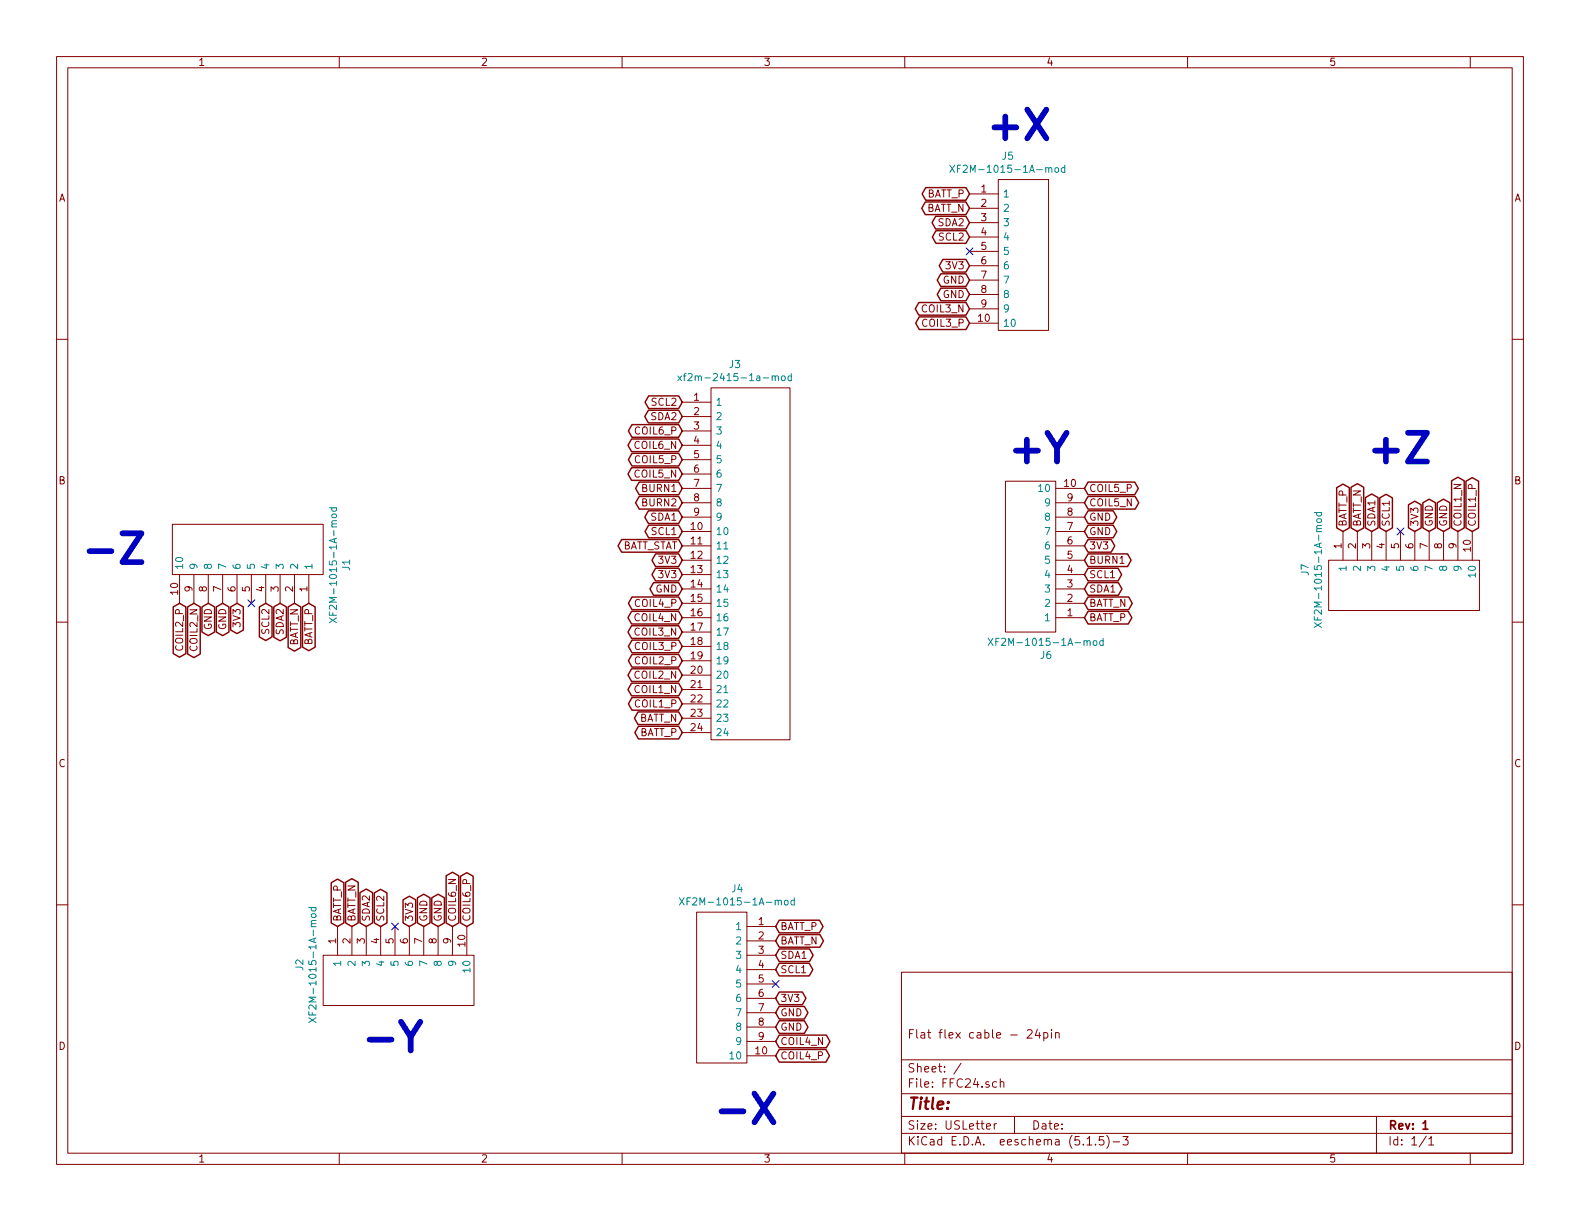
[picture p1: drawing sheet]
<svg xmlns="http://www.w3.org/2000/svg" width="279mm" height="216mm" viewBox="0 0 279 216" stroke-linecap="round" stroke-linejoin="round" font-family="sans-serif">
<g fill="none" stroke="#840000" stroke-width=".18">
<path d="M10 10h259.4v195.9h-259.4zM12 12h255.4v191.9h-255.4zM60 10v2M110 10v2M160 10v2M210 10v2M260 10v2M171.4 34.3h5.1M171.4 36.8h5.1M171.4 39.4h5.1M176.5 31.8h8.9v26.6h-8.9zM10 60h2"/>
<path d="M171.4 57.2h5.1M171.4 41.9h5.1M171.4 44.5h5.1M171.4 47h5.1M171.4 49.5h5.1M171.4 52.1h5.1M171.4 54.6h5.1M267.4 60h2M120.6 71.1h5.1M120.6 73.7h5.1M120.6 76.2h5.1M120.6 78.7h5.1"/>
<path d="M125.7 68.6h14v62.2h-14zM30.5 92.7h26.6v8.9h-26.6zM120.6 86.4h5.1M120.6 99.1h5.1M120.6 96.5h5.1M120.6 94h5.1M120.6 91.4h5.1M120.6 88.9h5.1M120.6 81.3h5.1M120.6 83.8h5.1M177.8 85.1h8.9v26.7h-8.9zM186.7 86.4h5.1"/>
<path d="M186.7 99.1h5.1M186.7 96.5h5.1M186.7 94h5.1M186.7 91.4h5.1M186.7 88.9h5.1M234.9 99.1h26.7v8.9h-26.7zM237.5 94v5.1M240 94v5.1M242.6 94v5.1M245.1 94v5.1M247.6 94v5.1M250.2 94v5.1"/>
<path d="M252.7 94v5.1M255.3 94v5.1M257.8 94v5.1M260.3 94v5.1M10 110h2M31.7 101.6v5.1M34.3 101.6v5.1M36.8 101.6v5.1M39.4 101.6v5.1M41.9 101.6v5.1M44.4 101.6v5.1M47 101.6v5.1"/>
<path d="M49.5 101.6v5.1M52.1 101.6v5.1M54.6 101.6v5.1M120.6 109.2h5.1M120.6 106.7h5.1M120.6 104.1h5.1M120.6 101.6h5.1M120.6 111.8h5.1M120.6 114.3h5.1M120.6 116.8h5.1M120.6 119.4h5.1M186.7 109.2h5.1"/>
<path d="M186.7 106.7h5.1M186.7 104.1h5.1M186.7 101.6h5.1M267.4 110h2M120.6 121.9h5.1M120.6 124.5h5.1M120.6 127h5.1M120.6 129.5h5.1M10 160h2M267.4 160h2M57.1 168.9h26.7v8.9h-26.7zM59.7 163.8v5.1"/>
<path d="M62.2 163.8v5.1M64.8 163.8v5.1M67.3 163.8v5.1M69.8 163.8v5.1M72.4 163.8v5.1M74.9 163.8v5.1M77.5 163.8v5.1M80 163.8v5.1M82.5 163.8v5.1M123.2 161.3h8.9v26.7h-8.9zM132.1 163.8h5.1M132.1 166.4h5.1"/>
<path d="M132.1 168.9h5.1M132.1 171.5h5.1M132.1 174h5.1M132.1 176.5h5.1M132.1 179.1h5.1M159.4 171.9h108v32h-108zM132.1 186.7h5.1M132.1 181.6h5.1M132.1 184.2h5.1M159.4 197.4h108M159.4 193.4h108M159.4 187.4h108"/>
<path d="M170 188l-1.3 1.9M174.4 199.2l.8-.2-.1-.2-.4-.1-.3 .2 .1 .7h.6M175.8 198.7v1M176.2 198.7l-.3 .1-.1 .2M176.2 191.3h-.4l-.3 .2 .1 .6 .2 .2 .4-.1M176.9 191.4l.2-.1h.3l.1 1M176.9 190.8v1.5M179.4 197.4v3M181.7 182.2l.2-.1h.3l.2 .1 .1 .3-.9 1.1h.9M183.4 182l-.3 1.1h.9M183.8 182.6v1M184.6 182.7l.4-.1 .3 .3-.1 .6h-.6"/>
<path d="M184.6 182.6v1.5M186 182.1v.1M186 182.6v1M186.7 182.7a.37 .37 0 0 1 .6 .1v.8M186.7 182.6v1M243.4 197.4v6.5M60 203.9v2M110 203.9v2M159.4 200.4h108M160 203.9v2M192.2 201.4l.5-.4v1.5M192.2 202.5h.9"/>
<path d="M193.7 202.3v.2M195.1 201h-.7v.7l.2-.2 .5 .1 .1 .2-.1 .5-.2 .2-.5-.2M195.7 200.8a1.71 1.71 0 0 1 0 2.2M196.8 201.9h1.2M198.6 201h.9l-.5 .5 .4 .2v.6l-.2 .2-.6-.2M210 203.9v2M252.2 200.9l-1.2 1.9M252.7 201.4l.4-.4v1.5M252.7 202.5h.8M260 203.9v2"/>
</g>
<path d="M251.6 198.6l.5-.4v1.5M251.6 199.7h.9" fill="none" stroke="#840000" stroke-width=".3"/>
<g fill="none" stroke="#008484" stroke-width=".18">
<path d="M168 29.2l.8 1.3M168.8 29.2l-.8 1.3M169.3 29.8h.4M169.9 29.2h-.6v1.3M186.6 29.8l.2-.2 .3 .1 .1 .2-.1 .5-.3 .1-.2-.1zM188.3 29.7l-.4-.1-.2 .3 .1 .5h.5M188.3 29.2v1.3M119.9 66.5l.6 .8M120.5 66.5l-.6 .8M120.8 66.5h.5M121.3 66l-.3 .2v1.1M121.7 66.2l.4-.2 .3 .2v.2v.2l-.8 .7h.8"/>
<path d="M138.3 66.5h.3l.3 .2-.2 .6h-.3l-.2-.2zM139.9 66.5h-.3l-.3 .2 .1 .6h.5M139.9 66v1.3M58.2 89.8h1.3M58.7 91l.2-.1h.5l.1 .2v.3l-.2 .1h-.5l-.1-.2zM58.7 89.8v.3l.2 .3 .6-.1v-.5M232.4 90.6h1.3M232.9 91.8l.2-.1 .5 .1 .1 .1-.1 .4-.1 .1-.5-.1-.2-.2zM232.9 90.6l-.1 .4 .3 .2 .5-.1v-.5M58.2 108.2v.6h1.3M58.2 109.3l1.3 .8M58.9 108.4v.4"/>
<path d="M59.5 109.3l-1.3 .8M174.8 112.9l.8 1.2M175.6 112.9l-.8 1.2M176.1 113.5h.4M176.7 112.9h-.6v1.2M193.4 113.4l.2-.1h.3l.1 .2-.1 .6h-.3l-.2-.1zM195.1 113.3h-.4l-.2 .2 .1 .6h.5M195.1 112.9v1.2M232.4 109v.6h1.3M232.4 110.1l1.3 .8M233 109.2v.4M233.7 110.1l-1.3 .8"/>
<path d="M120.1 158.8l.9 1.2M121 158.8l-.9 1.2M121.5 159.4h.4M122.1 158.8h-.6v1.2M138.8 159.3l.2-.1h.3l.1 .2-.1 .6h-.3l-.2-.1zM140.5 159.2h-.4l-.2 .2 .1 .6h.5M140.5 158.8v1.2M54.6 178.9v.6h1.3M54.6 180l1.3 .8M54.6 160.5h1.3M55.1 161.7l.2-.1h.5l.1 .2-.1 .3-.1 .1h-.5l-.2-.2zM55.1 160.5l-.1 .3 .3 .3 .5-.1v-.5"/>
<path d="M55.2 179v.5M55.9 180l-1.3 .8"/>
</g>
<g fill="none" stroke="#840000" stroke-width=".25">
<path d="M163.6 35.7h7.2l.6 1.1-.6 1.1h-7.2l-.6-1.1zM163.7 33.2h7.1l.6 1.1-.6 1.1h-7.1l-.6-1.1zM165.5 38.3h5.3l.6 1.1-.6 1.1h-5.3l-.7-1.1zM162.5 53.5h8.3l.6 1.1-.6 1.1h-8.3l-.7-1.1zM162.6 56h8.2l.6 1.2-.6 1.1h-8.2l-.7-1.1zM165.5 40.8h5.3l.6 1.1-.6 1.1h-5.3l-.6-1.1zM166.4 51h4.4l.6 1.1-.6 1.1h-4.4l-.7-1.1zM166.4 48.4h4.4l.6 1.1-.6 1.1h-4.4l-.7-1.1zM166.7 45.9h4.1l.6 1.1-.6 1.1h-4.1l-.6-1.1zM111.7 77.6h8.3l.6 1.1-.6 1.2h-8.3l-.7-1.2zM111.8 75.1h8.2l.6 1.1-.6 1.1h-8.2l-.7-1.1zM114.7 72.5h5.3l.6 1.2-.6 1.1h-5.3l-.7-1.1z"/>
<path d="M114.7 70h5.3l.6 1.1-.6 1.1h-5.3l-.6-1.1zM109.9 95.4h10.1l.6 1.1-.6 1.1h-10.1l-.6-1.1zM111.7 82.7h8.3l.6 1.1-.6 1.1h-8.3l-.7-1.1zM111.8 80.2h8.2l.6 1.1-.6 1.1h-8.2l-.7-1.1zM113 85.2h7l.6 1.2-.6 1.1h-7l-.6-1.1zM113 87.8h7l.6 1.1-.6 1.1h-7l-.6-1.1zM114.7 90.3h5.3l.6 1.1-.6 1.2h-5.3l-.7-1.2zM114.7 92.9h5.3l.6 1.1-.6 1.1h-5.3l-.6-1.1zM115.9 97.9h4.1l.6 1.2-.6 1.1h-4.1l-.6-1.1zM192.4 85.2h8.3l.6 1.2-.6 1.1h-8.3l-.6-1.1zM192.4 87.8h8.3l.7 1.1-.7 1.1h-8.3l-.6-1.1zM192.4 90.3h4.4l.7 1.1-.7 1.2h-4.4l-.6-1.2z"/>
<path d="M192.4 92.9h4.4l.7 1.1-.7 1.1h-4.4l-.6-1.1zM192.4 95.4h4.1l.6 1.1-.6 1.1h-4.1l-.6-1.1zM192.4 97.9h7l.6 1.2-.6 1.1h-7l-.6-1.1zM236.4 86.2l1.1-.6 1.1 .6v7.1l-1.1 .7-1.1-.7zM238.9 86.2l1.1-.7 1.1 .7v7.1l-1.1 .7-1.1-.7zM241.5 88l1.1-.6 1.1 .6v5.3l-1.1 .7-1.1-.7zM244 88l1.1-.6 1.1 .6v5.3l-1.1 .7-1.1-.7zM249.1 89.3l1.1-.7 1.1 .7v4l-1.1 .7-1.1-.7zM251.6 88.9l1.1-.6 1.1 .6v4.4l-1.1 .7-1.1-.7zM254.2 88.9l1.1-.6 1.1 .6v4.4l-1.1 .7-1.1-.7zM256.7 85l1.1-.6 1.1 .6v8.3l-1.1 .7-1.1-.7zM259.2 85.1l1.1-.6 1.2 .6v8.2l-1.2 .7-1.1-.7z"/>
<path d="M30.6 107.3l1.1-.6 1.2 .6v8.3l-1.2 .6-1.1-.6zM33.2 107.3l1.1-.6 1.1 .6v8.3l-1.1 .7-1.1-.7zM35.7 107.3l1.1-.6 1.1 .6v4.5l-1.1 .6-1.1-.6zM38.3 107.3l1.1-.6 1.1 .6v4.5l-1.1 .6-1.1-.6zM40.8 107.3l1.1-.6 1.1 .6v4.1l-1.1 .6-1.1-.6zM45.9 107.3l1.1-.6 1.1 .6v5.3l-1.1 .7-1.1-.7zM48.4 107.3l1.1-.6 1.1 .6v5.4l-1.1 .6-1.1-.6zM51 107.3l1.1-.6 1.1 .6v7.2l-1.1 .6-1.1-.6zM53.5 107.3l1.1-.6 1.1 .6v7.1l-1.1 .7-1.1-.7zM111.7 118.3h8.3l.6 1.1-.6 1.1h-8.3l-.7-1.1zM111.7 110.6h8.3l.6 1.2-.6 1.1h-8.3l-.7-1.1zM111.7 108.1h8.3l.6 1.1-.6 1.1h-8.3l-.7-1.1z"/>
<path d="M111.8 105.6h8.2l.6 1.1-.6 1.1h-8.2l-.7-1.1zM111.8 115.7h8.2l.6 1.1-.6 1.2h-8.2l-.7-1.2zM111.8 113.2h8.2l.6 1.1-.6 1.1h-8.2l-.7-1.1zM115.6 103h4.4l.6 1.1-.6 1.2h-4.4l-.7-1.2zM115.9 100.5h4.1l.6 1.1-.6 1.1h-4.1l-.6-1.1zM192.4 100.5h5.3l.6 1.1-.6 1.1h-5.3l-.6-1.1zM192.4 105.6h7.2l.6 1.1-.6 1.1h-7.2l-.6-1.1zM192.4 108.1h7.1l.7 1.1-.7 1.1h-7.1l-.6-1.1zM192.4 103h5.4l.6 1.1-.6 1.2h-5.4l-.6-1.2zM111.7 120.8h8.3l.6 1.1-.6 1.1h-8.3l-.7-1.1zM111.8 123.3h8.2l.6 1.2-.6 1.1h-8.2l-.7-1.1zM112.8 125.9h7.2l.6 1.1-.6 1.1h-7.2l-.6-1.1z"/>
<path d="M112.9 128.4h7.1l.6 1.1-.6 1.2h-7.1l-.6-1.2zM58.6 156.1l1.1-.7 1.1 .7v7.1l-1.1 .6-1.1-.6zM61.1 156l1.1-.6 1.1 .6v7.2l-1.1 .6-1.1-.6zM63.7 157.8l1.1-.6 1.1 .6v5.4l-1.1 .6-1.1-.6zM66.2 157.9l1.1-.6 1.1 .6v5.3l-1.1 .6-1.1-.6zM71.3 159.1l1.1-.6 1.1 .6v4.1l-1.1 .6-1.1-.6zM73.8 158.8l1.1-.7 1.1 .7v4.4l-1.1 .6-1.1-.6zM76.4 158.8l1.1-.7 1.1 .7v4.4l-1.1 .6-1.1-.6zM78.9 154.9l1.1-.7 1.1 .7v8.3l-1.1 .6-1.1-.6zM81.4 154.9l1.1-.6 1.2 .6v8.3l-1.2 .6-1.1-.6zM137.8 178h4.4l.7 1.1-.7 1.1h-4.4l-.6-1.1zM137.8 175.4h4.1l.6 1.1-.6 1.1h-4.1l-.6-1.1z"/>
<path d="M137.8 170.3h5.3l.6 1.2-.6 1.1h-5.3l-.6-1.1zM137.8 167.8h5.4l.6 1.1-.6 1.1h-5.4l-.6-1.1zM137.8 165.3h7.2l.6 1.1-.6 1.1h-7.2l-.6-1.1zM137.8 162.7h7.1l.6 1.1-.6 1.1h-7.1l-.6-1.1zM137.8 183h8.3l.7 1.2-.7 1.1h-8.3l-.6-1.1zM137.8 185.6h8.2l.7 1.1-.7 1.1h-8.2l-.6-1.1zM137.8 180.5h4.4l.7 1.1-.7 1.1h-4.4l-.6-1.1z"/>
</g>
<path d="M249 76.5h3.3l-3.3 5.1h3.3M15.8 97.5h3.9M21.6 94.3h3.4l-3.4 5.1h3.4M70.9 180.7l1.7 2.6 1.7-2.6M127.6 196.5h3.9M133.4 193.4l3.4 5.1M136.8 193.4l-3.4 5.1" fill="none" stroke="#0000c2" stroke-width="1"/>
<path d="M170.8 43.8l1.3 1.3M172.1 43.8l-1.3 1.3M247 93.4l1.3 1.2M248.3 93.4l-1.3 1.2M43.8 106.1l1.3 1.2M45.1 106.1l-1.3 1.2M69.2 163.2l1.3 1.2M70.5 163.2l-1.3 1.2M136.6 173.4l1.2 1.2M137.8 173.4l-1.2 1.2" fill="none" stroke="#000084" stroke-width=".18"/>
<g font-size="7.1" fill="#0000c2">
<text x="174" y="24.7">+X</text>
<text x="177.8" y="81.9">+Y</text>
<text x="241.3" y="81.9">+Z</text>
<text x="63.5" y="186">-Y</text>
</g>
<text font-size="2.8" fill="#840000" x="160.4" y="196.2">Title:</text>
<g font-size="2.1" fill="#840000">
<text x="160.4" y="183.6">Flat flex cable - 24pin</text>
<text x="160.4" y="189.6">Sheet: /</text>
<text x="160.4" y="192.3">File: FFC24.sch</text>
<text x="160.4" y="202.5">KiCad E.D.A. eeschema (5.1.5)-3</text>
<text x="160.4" y="199.7">Size: USLetter</text>
<text x="182.4" y="199.7">Date:</text>
<text x="245.4" y="199.7">Rev: 1</text>
<text x="245.4" y="202.5">Id: 1/1</text>
</g>
<g font-size="1.8" fill="#840000">
<text x="35" y="11.6">1</text>
<text x="85" y="11.6">2</text>
<text x="135" y="11.6">3</text>
<text x="185" y="11.6">4</text>
<text x="235" y="11.6">5</text>
<text x="10.4" y="35.6">A</text>
<text x="163.8" y="34.9">BATT_P</text>
<text x="173.5" y="34">1</text>
<text x="267.8" y="35.6">A</text>
<text x="163.7" y="37.5">BATT_N</text>
<text x="165.9" y="40">SDA2</text>
<text x="173.5" y="36.6">2</text>
<text x="173.5" y="39.1">3</text>
<text x="173.5" y="41.7">4</text>
<text x="166.1" y="42.5">SCL2</text>
<text x="167.5" y="47.6">3V3</text>
<text x="173.5" y="44.2">5</text>
<text x="173.5" y="46.7">6</text>
<text x="166.7" y="52.7">GND</text>
<text x="166.7" y="50.2">GND</text>
<text x="173.5" y="49.3">7</text>
<text x="173.5" y="51.8">8</text>
<text x="163.2" y="55.2">COIL3_N</text>
<text x="163.3" y="57.8">COIL3_P</text>
<text x="173" y="56.9">10</text>
<text x="173.5" y="54.4">9</text>
<text x="115.3" y="71.8">SCL2</text>
<text x="122.7" y="70.9">1</text>
<text x="112.5" y="76.8">COIL6_P</text>
<text x="115.1" y="74.3">SDA2</text>
<text x="122.7" y="73.4">2</text>
<text x="122.7" y="75.9">3</text>
<text x="112.4" y="79.4">COIL6_N</text>
<text x="112.5" y="81.9">COIL5_P</text>
<text x="122.7" y="78.5">4</text>
<text x="122.7" y="81">5</text>
<text x="122.7" y="83.6">6</text>
<text x="10.4" y="85.6">B</text>
<text x="112.4" y="84.5">COIL5_N</text>
<text x="113.8" y="87">BURN1</text>
<text x="113.8" y="89.5">BURN2</text>
<text x="122.7" y="86.1">7</text>
<text x="122.7" y="88.6">8</text>
<text x="188.3" y="86.1">10</text>
<text x="188.7" y="88.6">9</text>
<text x="192.6" y="87">COIL5_P</text>
<text x="192.6" y="89.5">COIL5_N</text>
<text x="267.8" y="85.6">B</text>
<text x="115.1" y="92.1">SDA1</text>
<text x="115.3" y="94.6">SCL1</text>
<text x="122.2" y="93.7">10</text>
<text x="122.7" y="91.2">9</text>
<text x="188.7" y="93.7">7</text>
<text x="188.7" y="91.2">8</text>
<text x="192.6" y="92.1">GND</text>
<text x="192.6" y="94.6">GND</text>
<text x="238.1" y="93.2" transform="rotate(-90 238.1 93.2)">BATT_P</text>
<text x="240.7" y="93.2" transform="rotate(-90 240.7 93.2)">BATT_N</text>
<text x="243.2" y="93.2" transform="rotate(-90 243.2 93.2)">SDA1</text>
<text x="245.7" y="93.2" transform="rotate(-90 245.7 93.2)">SCL1</text>
<text x="250.8" y="93.2" transform="rotate(-90 250.8 93.2)">3V3</text>
<text x="253.4" y="93.2" transform="rotate(-90 253.4 93.2)">GND</text>
<text x="255.9" y="93.2" transform="rotate(-90 255.9 93.2)">GND</text>
<text x="258.4" y="93.2" transform="rotate(-90 258.4 93.2)">COIL1_N</text>
<text x="261" y="93.2" transform="rotate(-90 261 93.2)">COIL1_P</text>
<text x="109.6" y="97.2">BATT_STAT</text>
<text x="116.7" y="99.7">3V3</text>
<text x="122.2" y="96.3">11</text>
<text x="122.2" y="98.8">12</text>
<text x="122.2" y="101.3">13</text>
<text x="188.7" y="101.3">4</text>
<text x="188.7" y="98.8">5</text>
<text x="188.7" y="96.3">6</text>
<text x="192.6" y="97.2">3V3</text>
<text x="192.6" y="99.7">BURN1</text>
<text x="237.2" y="97" transform="rotate(-90 237.2 97)">1</text>
<text x="239.8" y="97" transform="rotate(-90 239.8 97)">2</text>
<text x="242.3" y="97" transform="rotate(-90 242.3 97)">3</text>
<text x="244.9" y="97" transform="rotate(-90 244.9 97)">4</text>
<text x="247.4" y="97" transform="rotate(-90 247.4 97)">5</text>
<text x="249.9" y="97" transform="rotate(-90 249.9 97)">6</text>
<text x="252.5" y="97" transform="rotate(-90 252.5 97)">7</text>
<text x="255" y="97" transform="rotate(-90 255 97)">8</text>
<text x="257.6" y="97" transform="rotate(-90 257.6 97)">9</text>
<text x="260.1" y="97.5" transform="rotate(-90 260.1 97.5)">10</text>
<text x="31.5" y="105.1" transform="rotate(-90 31.5 105.1)">10</text>
<text x="34" y="104.6" transform="rotate(-90 34 104.6)">9</text>
<text x="36.6" y="104.6" transform="rotate(-90 36.6 104.6)">8</text>
<text x="39.1" y="104.6" transform="rotate(-90 39.1 104.6)">7</text>
<text x="41.7" y="104.6" transform="rotate(-90 41.7 104.6)">6</text>
<text x="44.2" y="104.6" transform="rotate(-90 44.2 104.6)">5</text>
<text x="46.7" y="104.6" transform="rotate(-90 46.7 104.6)">4</text>
<text x="49.3" y="104.6" transform="rotate(-90 49.3 104.6)">3</text>
<text x="51.8" y="104.6" transform="rotate(-90 51.8 104.6)">2</text>
<text x="54.4" y="104.6" transform="rotate(-90 54.4 104.6)">1</text>
<text x="112.5" y="107.3">COIL4_P</text>
<text x="115.9" y="104.8">GND</text>
<text x="116.7" y="102.2">3V3</text>
<text x="122.2" y="103.9">14</text>
<text x="122.2" y="106.4">15</text>
<text x="188.7" y="106.4">2</text>
<text x="188.7" y="103.9">3</text>
<text x="192.6" y="102.2">SCL1</text>
<text x="192.6" y="107.3">BATT_N</text>
<text x="192.6" y="104.8">SDA1</text>
<text x="37.5" y="111.4" transform="rotate(-90 37.5 111.4)">GND</text>
<text x="40" y="111.4" transform="rotate(-90 40 111.4)">GND</text>
<text x="42.5" y="110.6" transform="rotate(-90 42.5 110.6)">3V3</text>
<text x="47.6" y="112" transform="rotate(-90 47.6 112)">SCL2</text>
<text x="50.2" y="112.2" transform="rotate(-90 50.2 112.2)">SDA2</text>
<text x="112.4" y="112.4">COIL3_N</text>
<text x="112.4" y="109.9">COIL4_N</text>
<text x="122.2" y="109">16</text>
<text x="122.2" y="111.5">17</text>
<text x="188.7" y="109">1</text>
<text x="192.6" y="109.9">BATT_P</text>
<text x="32.4" y="114.8" transform="rotate(-90 32.4 114.8)">COIL2_P</text>
<text x="34.9" y="114.9" transform="rotate(-90 34.9 114.9)">COIL2_N</text>
<text x="52.7" y="114.5" transform="rotate(-90 52.7 114.5)">BATT_N</text>
<text x="55.2" y="114.4" transform="rotate(-90 55.2 114.4)">BATT_P</text>
<text x="112.5" y="117.5">COIL2_P</text>
<text x="112.5" y="114.9">COIL3_P</text>
<text x="122.2" y="114">18</text>
<text x="122.2" y="116.6">19</text>
<text x="122.2" y="119.1">20</text>
<text x="112.4" y="120">COIL2_N</text>
<text x="112.4" y="122.6">COIL1_N</text>
<text x="112.5" y="125.1">COIL1_P</text>
<text x="122.2" y="121.7">21</text>
<text x="122.2" y="124.2">22</text>
<text x="112.9" y="127.6">BATT_N</text>
<text x="113" y="130.2">BATT_P</text>
<text x="122.2" y="126.7">23</text>
<text x="122.2" y="129.3">24</text>
<text x="10.4" y="135.6">C</text>
<text x="267.8" y="135.6">C</text>
<text x="59.4" y="166.9" transform="rotate(-90 59.4 166.9)">1</text>
<text x="60.3" y="163" transform="rotate(-90 60.3 163)">BATT_P</text>
<text x="62" y="166.9" transform="rotate(-90 62 166.9)">2</text>
<text x="62.9" y="163" transform="rotate(-90 62.9 163)">BATT_N</text>
<text x="64.5" y="166.9" transform="rotate(-90 64.5 166.9)">3</text>
<text x="65.4" y="163" transform="rotate(-90 65.4 163)">SDA2</text>
<text x="67.1" y="166.9" transform="rotate(-90 67.1 166.9)">4</text>
<text x="67.9" y="163" transform="rotate(-90 67.9 163)">SCL2</text>
<text x="69.6" y="166.9" transform="rotate(-90 69.6 166.9)">5</text>
<text x="72.1" y="166.9" transform="rotate(-90 72.1 166.9)">6</text>
<text x="73" y="163" transform="rotate(-90 73 163)">3V3</text>
<text x="74.7" y="166.9" transform="rotate(-90 74.7 166.9)">7</text>
<text x="75.6" y="163" transform="rotate(-90 75.6 163)">GND</text>
<text x="77.2" y="166.9" transform="rotate(-90 77.2 166.9)">8</text>
<text x="78.1" y="163" transform="rotate(-90 78.1 163)">GND</text>
<text x="79.8" y="166.9" transform="rotate(-90 79.8 166.9)">9</text>
<text x="80.6" y="163" transform="rotate(-90 80.6 163)">COIL6_N</text>
<text x="82.3" y="167.3" transform="rotate(-90 82.3 167.3)">10</text>
<text x="83.2" y="163" transform="rotate(-90 83.2 163)">COIL6_P</text>
<text x="134.1" y="163.6">1</text>
<text x="134.1" y="166.1">2</text>
<text x="137.9" y="167">BATT_N</text>
<text x="137.9" y="164.5">BATT_P</text>
<text x="134.1" y="168.7">3</text>
<text x="134.1" y="171.2">4</text>
<text x="134.1" y="173.7">5</text>
<text x="137.9" y="172.1">SCL1</text>
<text x="137.9" y="169.5">SDA1</text>
<text x="134.1" y="176.3">6</text>
<text x="134.1" y="178.8">7</text>
<text x="137.9" y="179.7">GND</text>
<text x="137.9" y="177.2">3V3</text>
<text x="10.4" y="185.6">D</text>
<text x="134.1" y="181.4">8</text>
<text x="134.1" y="183.9">9</text>
<text x="137.9" y="184.8">COIL4_N</text>
<text x="137.9" y="182.2">GND</text>
<text x="267.8" y="185.6">D</text>
<text x="133.7" y="186.4">10</text>
<text x="137.9" y="187.3">COIL4_P</text>
<text x="35" y="205.5">1</text>
<text x="85" y="205.5">2</text>
<text x="135" y="205.5">3</text>
<text x="185" y="205.5">4</text>
<text x="235" y="205.5">5</text>
</g>
<g font-size="1.8" fill="#008484">
<text x="177.3" y="28.2">J5</text>
<text x="170" y="30.6">XF2M-1015-1A-mod</text>
<text x="177.3" y="34.9">1</text>
<text x="177.3" y="37.5">2</text>
<text x="177.3" y="40">3</text>
<text x="177.3" y="42.5">4</text>
<text x="177.3" y="45.1">5</text>
<text x="177.3" y="47.6">6</text>
<text x="177.3" y="50.2">7</text>
<text x="177.3" y="52.7">8</text>
<text x="177.3" y="57.8">10</text>
<text x="177.3" y="55.2">9</text>
<text x="129" y="65.1">J3</text>
<text x="122.2" y="67.4">xf2m-2415-1a-mod</text>
<text x="126.5" y="71.8">1</text>
<text x="126.5" y="74.3">2</text>
<text x="126.5" y="76.8">3</text>
<text x="126.5" y="79.4">4</text>
<text x="126.5" y="81.9">5</text>
<text x="126.5" y="84.5">6</text>
<text x="126.5" y="87">7</text>
<text x="126.5" y="89.5">8</text>
<text x="184" y="87">10</text>
<text x="184.9" y="89.5">9</text>
<text x="126.5" y="94.6">10</text>
<text x="126.5" y="92.1">9</text>
<text x="184.9" y="94.6">7</text>
<text x="184.9" y="92.1">8</text>
<text x="32.4" y="100.8" transform="rotate(-90 32.4 100.8)">10</text>
<text x="34.9" y="100.8" transform="rotate(-90 34.9 100.8)">9</text>
<text x="37.5" y="100.8" transform="rotate(-90 37.5 100.8)">8</text>
<text x="40" y="100.8" transform="rotate(-90 40 100.8)">7</text>
<text x="42.5" y="100.8" transform="rotate(-90 42.5 100.8)">6</text>
<text x="45.1" y="100.8" transform="rotate(-90 45.1 100.8)">5</text>
<text x="47.6" y="100.8" transform="rotate(-90 47.6 100.8)">4</text>
<text x="50.2" y="100.8" transform="rotate(-90 50.2 100.8)">3</text>
<text x="52.7" y="100.8" transform="rotate(-90 52.7 100.8)">2</text>
<text x="55.2" y="100.8" transform="rotate(-90 55.2 100.8)">1</text>
<text x="61.9" y="100.9" transform="rotate(-90 61.9 100.9)">J1</text>
<text x="126.5" y="97.2">11</text>
<text x="126.5" y="99.7">12</text>
<text x="184.9" y="99.7">5</text>
<text x="184.9" y="97.2">6</text>
<text x="231.4" y="101.7" transform="rotate(-90 231.4 101.7)">J7</text>
<text x="238.1" y="100.8" transform="rotate(-90 238.1 100.8)">1</text>
<text x="240.7" y="100.8" transform="rotate(-90 240.7 100.8)">2</text>
<text x="243.2" y="100.8" transform="rotate(-90 243.2 100.8)">3</text>
<text x="245.7" y="100.8" transform="rotate(-90 245.7 100.8)">4</text>
<text x="248.3" y="100.8" transform="rotate(-90 248.3 100.8)">5</text>
<text x="250.8" y="100.8" transform="rotate(-90 250.8 100.8)">6</text>
<text x="253.4" y="100.8" transform="rotate(-90 253.4 100.8)">7</text>
<text x="255.9" y="100.8" transform="rotate(-90 255.9 100.8)">8</text>
<text x="258.4" y="100.8" transform="rotate(-90 258.4 100.8)">9</text>
<text x="261" y="101.8" transform="rotate(-90 261 101.8)">10</text>
<text x="126.5" y="102.2">13</text>
<text x="126.5" y="104.8">14</text>
<text x="126.5" y="107.3">15</text>
<text x="184.9" y="107.3">2</text>
<text x="184.9" y="104.8">3</text>
<text x="184.9" y="102.2">4</text>
<text x="59.6" y="108.1" transform="rotate(-90 59.6 108.1)">XF2M-1015-1A-mod</text>
<text x="126.5" y="109.9">16</text>
<text x="126.5" y="112.4">17</text>
<text x="184.9" y="109.9">1</text>
<text x="233.8" y="108.9" transform="rotate(-90 233.8 108.9)">XF2M-1015-1A-mod</text>
<text x="126.5" y="114.9">18</text>
<text x="126.5" y="117.5">19</text>
<text x="176.8" y="114.2">XF2M-1015-1A-mod</text>
<text x="184" y="116.5">J6</text>
<text x="126.5" y="120">20</text>
<text x="126.5" y="122.6">21</text>
<text x="126.5" y="125.1">22</text>
<text x="126.5" y="127.6">23</text>
<text x="126.5" y="130.2">24</text>
<text x="122.2" y="160.1">XF2M-1015-1A-mod</text>
<text x="129.4" y="157.8">J4</text>
<text x="130.3" y="164.5">1</text>
<text x="130.3" y="167">2</text>
<text x="53.6" y="171.6" transform="rotate(-90 53.6 171.6)">J2</text>
<text x="60.3" y="170.7" transform="rotate(-90 60.3 170.7)">1</text>
<text x="62.9" y="170.7" transform="rotate(-90 62.9 170.7)">2</text>
<text x="65.4" y="170.7" transform="rotate(-90 65.4 170.7)">3</text>
<text x="67.9" y="170.7" transform="rotate(-90 67.9 170.7)">4</text>
<text x="70.5" y="170.7" transform="rotate(-90 70.5 170.7)">5</text>
<text x="73" y="170.7" transform="rotate(-90 73 170.7)">6</text>
<text x="75.6" y="170.7" transform="rotate(-90 75.6 170.7)">7</text>
<text x="78.1" y="170.7" transform="rotate(-90 78.1 170.7)">8</text>
<text x="80.6" y="170.7" transform="rotate(-90 80.6 170.7)">9</text>
<text x="83.2" y="171.6" transform="rotate(-90 83.2 171.6)">10</text>
<text x="130.3" y="169.5">3</text>
<text x="130.3" y="172.1">4</text>
<text x="56" y="178.8" transform="rotate(-90 56 178.8)">XF2M-1015-1A-mod</text>
<text x="130.3" y="174.6">5</text>
<text x="130.3" y="177.2">6</text>
<text x="130.3" y="179.7">7</text>
<text x="130.3" y="182.2">8</text>
<text x="130.3" y="184.8">9</text>
<text x="129.4" y="187.3">10</text>
</g>
</svg>
